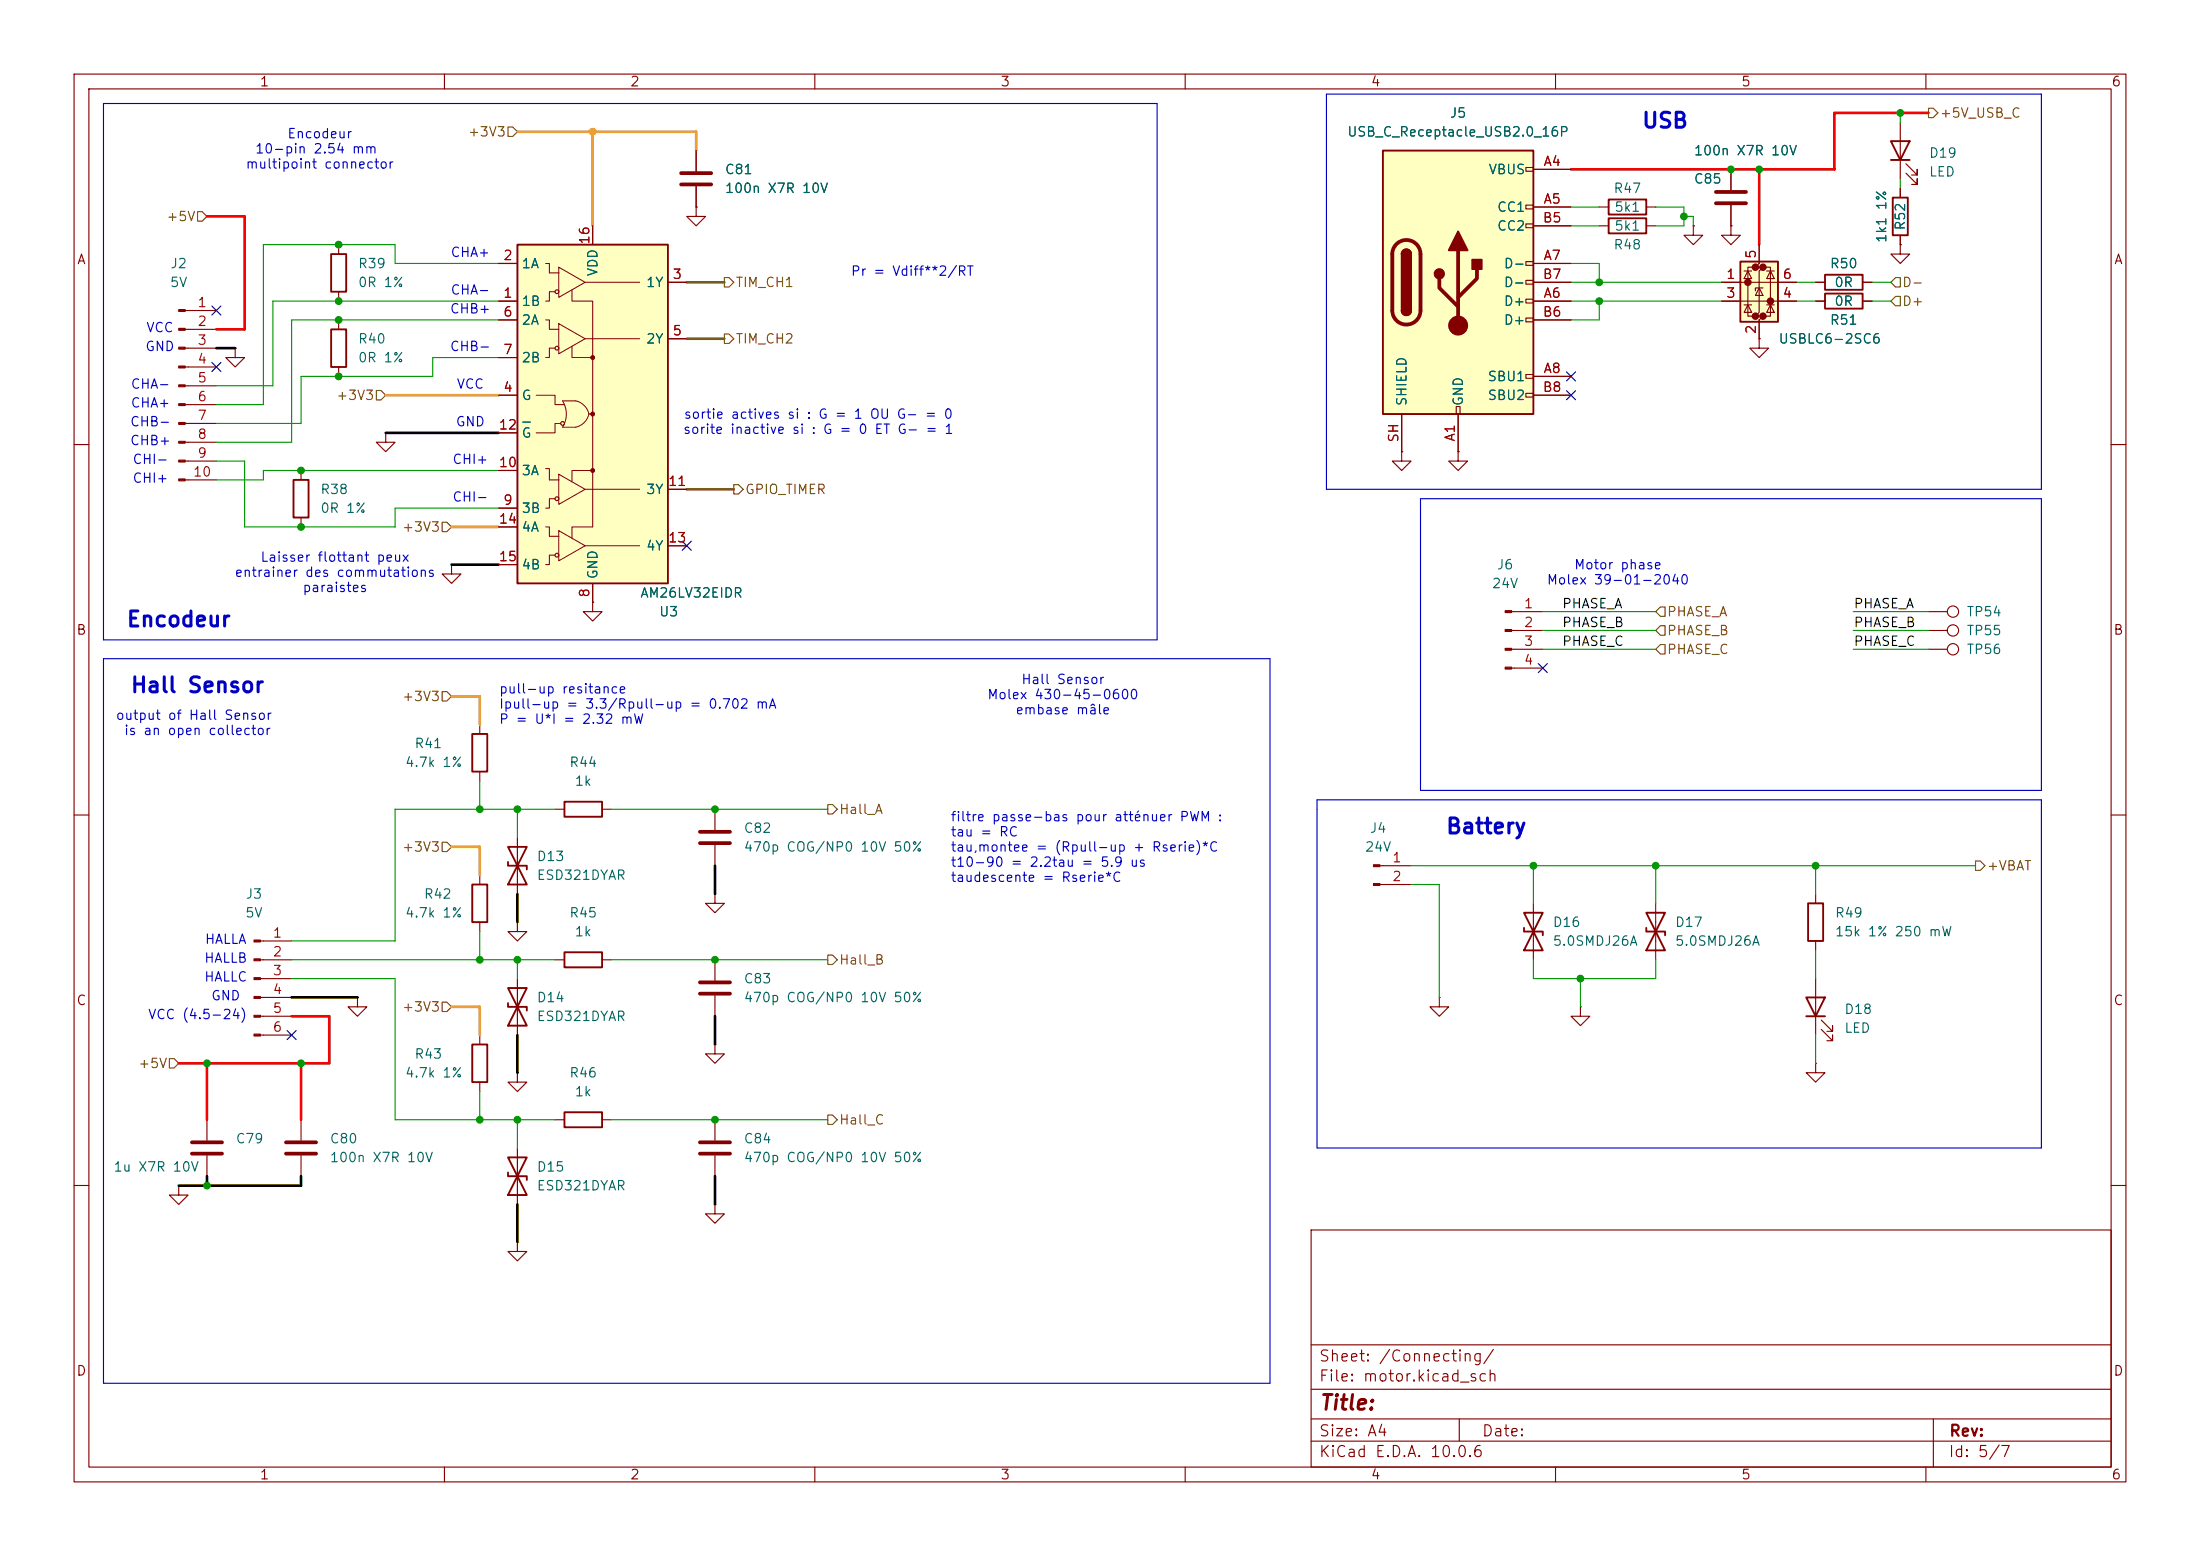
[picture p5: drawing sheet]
<svg xmlns="http://www.w3.org/2000/svg" width="297mm" height="210mm" viewBox="0 0 297 210" stroke-linecap="round" stroke-linejoin="round" font-family="sans-serif">
<g fill="none" stroke="#840000" stroke-width=".15">
<path d="M10 10h277v190h-277zM12 12h273v186h-273zM60 10v2M110 10v2M160 10v2M210 10v2M260 10v2M45.7 33v1.3M45.7 39.4v1.2M94 27.9v1.3h1.2l-1.2 1.3-1.3-1.3h1.3M94 27.9h.1M233.7 22.9v2.8"/>
<path d="M233.7 27.7v2.8M25 41.9h4.2M25 44.5h4.2M25 47h4.2M25 49.5h4.2M25 52.1h4.2M25 54.6h4.2M25 57.2h4.2M25 59.7h4.2M31.7 47v1.3h1.3l-1.3 1.2-1.2-1.2h1.2M31.7 47h.1M45.7 43.2v1.3"/>
<path d="M45.7 49.5v1.3M52.1 58.4v1.3h1.2l-1.2 1.3-1.3-1.3h1.3M52.1 58.4h.1M10 60h2M25 62.2h4.2M25 64.8h4.2M40.6 63.5v1.3M40.6 69.9v1.2M61 76.2v1.3h1.2l-1.2 1.2-1.3-1.2h1.3M61 76.2h.1M285 60h2M80 81.3v1.3h1.3l-1.3 1.2-1.3-1.2h1.3"/>
<path d="M80 81.3h.1M10 110h2M69.8 113v7.7M74.9 109.2h1.3M81.3 109.2h1.2M285 110h2M35.2 129.5h4.2M35.2 127h4.2M35.2 132.1h4.2M35.2 134.6h4.2M35.2 137.2h4.2M35.2 139.7h4.2"/>
<path d="M69.8 124.5v1.2h1.3l-1.3 1.3-1.2-1.3h1.2M69.8 124.5h.1M74.9 129.5h1.3M81.3 129.5h1.2M27.9 151.1v2.8M27.9 156v2.8M10 160h2M24.1 160v1.3h1.3l-1.3 1.3-1.2-1.3h1.2M24.1 160h.1M177 166h108v32h-108zM285 160h2M60 198v2"/>
<path d="M110 198v2M160 198v2M177 194.5h108M177 191.5h108M177 187.5h108M177 181.5h108M197 191.5v3M210 198v2M260 198v2M261 191.5v6.5"/>
</g>
<g fill="#840000" stroke="#840000" stroke-width=".15">
<path d="M24.1 41.8h.9v.2h-.9z"/>
<path d="M24.1 44.3h.9v.3h-.9z"/>
<path d="M24.1 46.9h.9v.2h-.9z"/>
<path d="M24.1 49.4h.9v.3h-.9z"/>
<path d="M24.1 51.9h.9v.3h-.9z"/>
<path d="M24.1 54.5h.9v.2h-.9z"/>
<path d="M24.1 57h.9v.3h-.9z"/>
<path d="M24.1 59.6h.9v.2h-.9z"/>
<path d="M24.1 62.1h.9v.3h-.9z"/>
<path d="M24.1 64.6h.9v.3h-.9z"/>
<path d="M34.3 126.9h.9v.2h-.9z"/>
<path d="M34.3 129.4h.9v.3h-.9z"/>
<path d="M34.3 132h.9v.2h-.9z"/>
<path d="M34.3 134.5h.9v.2h-.9z"/>
<path d="M34.3 137h.9v.3h-.9z"/>
<path d="M34.3 139.6h.9v.2h-.9z"/>
</g>
<path d="M231.6 25.9h4.1M231.6 27.4h4.1M25.9 154.2h4.1M25.9 155.7h4.1" fill="none" stroke="#840000" stroke-width=".51"/>
<path d="M44.7 34.3h2v5.1h-2zM44.7 44.5h2v5h-2zM39.6 64.8h2.1v5.1h-2.1zM68.6 114.3h2.5l-2.5 5.1h2.5zM68.6 116.3v.5h2.5v.5M76.2 108.2h5.1v2h-5.1zM76.2 128.5h5.1v2.1h-5.1z" fill="none" stroke="#840000" stroke-width=".25"/>
<path d="M69.8 33h20.4v45.7h-20.4z" fill="#ffffc2"/>
<path d="M69.8 33h20.4v45.7h-20.4zM246.4 39.6h5.1v2.1h-5.1zM246.4 37.1h5.1v2h-5.1zM63.8 99.1h2v5h-2zM63.8 119.4h2v5.1h-2zM68.6 133.4h2.5l-2.5 5h2.5zM68.6 135.4v.5h2.5v.5M63.8 141h2v5.1h-2zM68.6 156.2h2.5l-2.5 5.1h2.5zM68.6 158.2v.6h2.5v.5M76.2 150.1h5.1v2h-5.1z" fill="none" stroke="#840000" stroke-width=".25"/>
<g fill="none" stroke="#840000" stroke-width=".14">
<path d="M73.7 35.6h.5v1.2h1.2M74.9 39.4h-.7v1.2h-.5M75.4 36.1l3.6 2-3.6 2zM77.2 39.1v1.5h2.8v7.7M79 38.1h7.4M72.4 53.3h2.5v1.3h1.3M73.7 43.2h.5v1.3h1.2M74.9 47h-.7v1.3h-.5M75.4 43.7l3.6 2-3.6 2.1zM75.7 57.2h-.8v1.2h-2.5M75.9 54.1h1.8a2.34 2.34 0 0 1 1.8 1.8 2.35 2.35 0 0 1-1.8 1.8h-1.8a3.4 3.4 0 0 0 0-3.6zM77.2 46.7v1.6h2.8"/>
<path d="M79 45.7h7.4M80 48.3v22.8h-2.8v1.5M73.7 63.2h.5v1.6h1.2M73.7 71.1h.5v1.3h1.2M74.9 67.3h-.7v1.3h-.5M74.9 74.9h-.7v1.3h-.5M75.4 64l3.6 2-3.6 2.1zM75.4 71.6l3.6 2.1-3.6 2zM79 66h7.4M79 73.7h7.4M80 63.5h-2.8v1.5"/>
</g>
<g fill="none" stroke="#840000" stroke-width=".15">
<path d="M67.3 35.6h2.5M80 30.5v2.5M90.2 38.1h2.5M94 20.3v2.8M94 25.1v2.8M245.1 38.1h1.3M251.5 38.1h1.2M67.3 40.6h2.5M67.3 53.3h2.5M67.3 43.2h2.5M67.3 48.3h2.5M67.3 58.4h2.5"/>
<path d="M79.5 55.9h.5M90.2 45.7h2.5M245.1 40.6h1.3M251.5 40.6h1.2M67.3 68.6h2.5M67.3 63.5h2.5M67.3 71.1h2.5M67.3 76.2h2.5M80 78.7v2.6M90.2 66h2.5M90.2 73.7h2.5M64.8 97.8v1.3"/>
<path d="M204.1 82.6h4.2M204.1 85.1h4.2M204.1 87.6h4.2M204.1 90.2h4.2M64.8 104.1v1.3M64.8 118.1v1.3M96.5 109.2v2.8M96.5 114v2.8M48.3 134.6v1.3h1.2l-1.2 1.3-1.3-1.3h1.3M48.3 134.6h.1M64.8 124.5v1.2M64.8 139.7v1.3"/>
<path d="M69.8 132.1v7.6M96.5 120.7v1.2h1.3l-1.3 1.3-1.3-1.3h1.3M96.5 120.7h.1M96.5 129.5v2.8M96.5 134.4v2.8M40.6 151.1v2.8M40.6 156v2.8M64.8 146.1v1.2M69.8 144.8v1.3h1.3l-1.3 1.2-1.2-1.2h1.2M69.8 144.8h.1M69.8 154.9v7.7M74.9 151.1h1.3"/>
<path d="M81.3 151.1h1.2M96.5 141v1.2h1.3l-1.3 1.3-1.3-1.3h1.3M96.5 141h.1M96.5 151.1v2.8M96.5 156v2.8M69.8 167.6v1.3h1.3l-1.3 1.3-1.2-1.3h1.2M69.8 167.6h.1M96.5 162.6v1.2h1.3l-1.3 1.3-1.3-1.3h1.3M96.5 162.6h.1"/>
<circle cx="75.2" cy="39.4" r=".25"/>
<circle cx="75.2" cy="47" r=".25"/>
<circle cx="75.9" cy="57.1" r=".25"/>
<circle cx="75.2" cy="74.9" r=".25"/>
<circle cx="75.2" cy="67.3" r=".25"/>
</g>
<g fill="#840000" stroke="#840000" stroke-width=".15">
<path d="M203.2 82.4h.9v.3h-.9z"/>
<path d="M203.2 85h.9v.2h-.9z"/>
<path d="M203.2 87.5h.9v.3h-.9z"/>
<path d="M203.2 90h.9v.3h-.9z"/>
<circle cx="80" cy="48.3" r=".25"/>
<circle cx="80" cy="55.9" r=".25"/>
<circle cx="80" cy="63.5" r=".25"/>
</g>
<path d="M70.6 57h1" fill="none" stroke="#006464" stroke-width=".15"/>
<path d="M91.9 23.4h4.1M91.9 24.9h4.1M94.5 112.3h4.1M94.5 113.8h4.1M94.5 132.6h4.1M94.5 134.1h4.1M38.6 154.2h4.1M38.6 155.7h4.1M94.5 154.2h4.1M94.5 155.7h4.1" fill="none" stroke="#840000" stroke-width=".51"/>
<path d="M234.9 35.3h5.1v8.1h-5.1z" fill="#ffffc2"/>
<g fill="#840000" stroke="#840000" stroke-width=".51">
<circle cx="236" cy="38.1" r=".25"/>
<circle cx="237" cy="36.1" r=".25"/>
<circle cx="237" cy="42.7" r=".25"/>
<circle cx="238" cy="36.1" r=".25"/>
<circle cx="238" cy="42.7" r=".25"/>
<circle cx="239" cy="40.6" r=".25"/>
</g>
<g fill="none" stroke="#840000" stroke-width=".15">
<path d="M256.5 16.5v7.6M232.4 38.1h10.2M233.7 30.5v1.3h1.2l-1.2 1.2-1.3-1.2h1.3M233.7 30.5h.1M235.5 36.6h1M236 36.6l.5 1h-1zM237 36.1h-1v6.6h1M237.5 33v2.6l-.5 .5h1l-.5 .5v5.6l-.5 .5h1l-.5 .5v2.5M237.5 38.9l.5 1h-1zM238 38.9h-1v.3M238 36.1h1v6.6h-1M238.5 36.6h1"/>
<path d="M239 36.6l.5 1h-1zM256.5 33v1.3h1.3l-1.3 1.3-1.2-1.3h1.2M256.5 33h.1M257.3 23.4l1.5 1.5v-.8v.8h-.7M257.3 22.1l1.5 1.5v-.7v.7h-.7M232.4 40.6h10.2M235.5 41.1h1M236 41.1l.5 1.1h-1zM238.5 41.1h1M239 41.1l.5 1.1h-1zM223.5 121.9v7.6"/>
</g>
<path d="M255.3 19.1h2.5l-1.3 2.5zM234.9 35.3h5.1v8.1h-5.1zM255.3 21.6h2.5M222.2 123.2h2.6l-2.6 5.1h2.6zM222.2 125.2v.5h2.6v.5" fill="none" stroke="#840000" stroke-width=".25"/>
<path d="M186.7 20.3h20.3v35.6h-20.3z" fill="#ffffc2"/>
<g fill="none" stroke="#840000" stroke-width=".15">
<path d="M67.3 35.6h2.5M80 30.5v2.5M90.2 38.1h2.5M94 27.9h.1M94 20.3v2.8M94 25.1v2.8M206 22.6h1v.5h-1zM206 27.7h1v.5h-1zM206 30.2h1v.5h-1zM206 35.3h1v.5h-1zM206 37.8h1v.6h-1zM207 22.9h5.1"/>
<path d="M207 27.9h5.1M207 35.6h5.1M207 30.5h5.1M207 38.1h5.1M215.9 27.9h1.3M215.9 30.5h1.3M222.2 27.9h1.3M222.2 30.5h1.3M228.6 30.5v1.3h1.3l-1.3 1.2-1.3-1.2h1.3M228.6 30.5h.1M232.4 38.1h2.5M233.7 30.5h.1"/>
<path d="M233.7 22.9v2.8M233.7 27.7v2.8M237.5 33v2.6M240 38.1h2.6M245.1 38.1h1.3M251.5 38.1h1.2M256.5 33h.1M256.5 25.4v1.3M256.5 31.8v1.2M67.3 40.6h2.5M67.3 43.2h2.5M67.3 53.3h2.5"/>
<path d="M67.3 48.3h2.5M67.3 58.4h2.5M90.2 45.7h2.5M189.2 55.9v5.1M196.6 54.9h.5v1h-.5zM196.8 55.9v5.1M206 40.4h1v.5h-1zM206 42.9h1v.5h-1zM206 50.5h1v.6h-1zM206 53.1h1v.5h-1zM207 40.6h5.1M207 50.8h5.1"/>
<path d="M207 43.2h5.1M207 53.3h5.1M232.4 40.6h2.5M237.5 45.7v1.3h1.3l-1.3 1.3-1.3-1.3h1.3M237.5 45.7h.1M237.5 43.2v2.5M240 40.6h2.6M245.1 40.6h1.3M251.5 40.6h1.2M67.3 68.6h2.5M67.3 63.5h2.5M67.3 71.1h2.5"/>
<path d="M67.3 76.2h2.5M80 78.7v2.6M90.2 66h2.5M90.2 73.7h2.5M189.2 61v1.2h1.3l-1.3 1.3-1.2-1.3h1.2M189.2 61h.1M196.8 61v1.2h1.3l-1.3 1.3-1.2-1.3h1.2M196.8 61h.1M80 81.3h.1M260.3 82.6h2.6M260.3 85.1h2.6M260.3 87.6h2.6"/>
<path d="M186.3 116.8h4.2M186.3 119.4h4.2M194.3 134.6v1.3h1.3l-1.3 1.3-1.3-1.3h1.3M194.3 134.6h.1M207 121.9v7.6M213.4 135.9v1.3h1.2l-1.2 1.2-1.3-1.2h1.3M213.4 135.9h.1M245.1 120.7v1.2M245.1 127v1.3M245.1 132.1v7.6M245.9 138.9l1.5 1.6v-.8v.8h-.8M245.9 137.7l1.5 1.5v-.8v.8h-.8"/>
<path d="M245.1 143.5v1.3h1.3l-1.3 1.3-1.3-1.3h1.3M245.1 143.5h.1"/>
<circle cx="263.7" cy="85.1" r=".76"/>
<circle cx="263.7" cy="87.6" r=".76"/>
<circle cx="263.7" cy="82.5" r=".76"/>
</g>
<path d="M186.7 20.3h20.3v35.6h-20.3zM189.2 34.3a.64 .64 0 0 1 .7-.6 .64 .64 0 0 1 .6 .6M217.2 29.5h5v2h-5zM217.2 26.9h5v2.1h-5zM255.5 26.7h2.1v5.1h-2.1zM189.2 41.9a.64 .64 0 0 0 .7 .6 .64 .64 0 0 0 .6-.6M205.7 123.2h2.6l-2.6 5.1h2.6zM205.7 125.2v.5h2.6v.5M243.8 134.6h2.6l-1.3 2.6zM243.8 137.2h2.6M244.1 121.9h2v5.1h-2z" fill="none" stroke="#840000" stroke-width=".25"/>
<path d="M188.5 33a1.9 1.9 0 0 1 2.1-.5 1.9 1.9 0 0 1 1.2 1.8v7.6a1.91 1.91 0 0 1-1.9 1.9 1.91 1.91 0 0 1-1.9-1.9v-7.6a1.9 1.9 0 0 1 .5-1.3zM194.3 37.6v1.3l2.5 2.5M196.8 33.8v10.1M199.4 36.3v1.3l-2.6 2.5" fill="none" stroke="#840000" stroke-width=".51"/>
<g fill="#840000" stroke="#840000" stroke-width=".25">
<path d="M189.2 34.3h1.3v7.6h-1.3z"/>
<path d="M189.4 33.8a.64 .64 0 0 1 .7-.1 .64 .64 0 0 1 .4 .6h-1.3z"/>
<path d="M189.2 41.9h1.3a.64 .64 0 0 1-.6 .6 .64 .64 0 0 1-.7-.6z"/>
<path d="M196.8 31.2l1.3 2.6h-2.5z"/>
<path d="M198.8 35.1h1.2v1.2h-1.2z"/>
<circle cx="194.3" cy="37" r=".63"/>
</g>
<g fill="#840000" stroke="#840000" stroke-width=".15">
<path d="M185.4 116.7h.9v.3h-.9z"/>
<path d="M185.4 119.3h.9v.2h-.9z"/>
<circle cx="196.8" cy="43.9" r="1.27"/>
</g>
<g fill="none" stroke="#725600" stroke-width=".15">
<path d="M68.6 17.1h.6l.6 .7-.6 .6h-.6zM260.3 14.6h.7l.6 .6-.6 .7h-.7zM26.7 28.6h.6l.6 .6-.6 .6h-.6zM97.8 37.5h.6l.7 .6-.7 .6h-.6zM255.9 37.5h.6v1.2h-.6l-.6-.6zM50.8 52.7h.6l.7 .6-.7 .7h-.6zM97.8 45.1h.6l.7 .6-.7 .7h-.6zM255.9 40h.6v1.3h-.6l-.6-.7zM59.7 70.5h.6l.7 .6-.7 .7h-.6zM99.1 65.4h.6l.6 .6-.6 .7h-.6zM59.7 93.3h.6l.7 .7-.7 .6h-.6zM224.2 84.5h.6v1.2h-.6l-.7-.6z"/>
<path d="M224.2 81.9h.6v1.3h-.6l-.7-.6zM224.2 87h.6v1.3h-.6l-.7-.7zM59.7 113.7h.6l.7 .6-.7 .6h-.6zM111.8 108.6h.6l.6 .6-.6 .7h-.6zM266.7 116.2h.6l.7 .6-.7 .7h-.6zM59.7 135.3h.6l.7 .6-.7 .6h-.6zM111.8 128.9h.6l.6 .6-.6 .7h-.6zM22.9 142.9h.6l.6 .6-.6 .6h-.6zM111.8 150.5h.6l.6 .6-.6 .7h-.6z"/>
</g>
<path d="M14 14h142.2v72.4h-142.2zM179.1 12.7h96.5v53.3h-96.5zM191.8 67.3h83.8v39.4h-83.8zM14 88.9h157.4v97.8h-157.4zM177.8 108h97.8v46.9h-97.8z" fill="none" stroke="#0000c2" stroke-width=".15"/>
<g fill="none" stroke="#009600" stroke-width=".15">
<path d="M256.5 15.2v1.3M67.3 35.6h-14v-2.6h-17.7v21.6h-6.4M212.1 38.1h20.3M212.1 35.6h3.8v2.5M212.1 27.9h3.8M212.1 30.5h3.8M223.5 27.9h3.8v2.6h-3.8M227.3 29.2h1.3v1.3M242.6 38.1h2.5M252.7 38.1h2.6M256.5 24.1v1.3M67.3 48.3h-8.9v2.5h-17.8v6.4h-11.4"/>
<path d="M67.3 43.2h-27.9v16.5h-10.2M67.3 40.6h-30.5v11.5h-7.6M212.1 40.6h20.3M215.9 40.6v2.6h-3.8M242.6 40.6h2.5M252.7 40.6h2.6M29.2 62.2h3.8v8.9h20.3v-2.5h14M67.3 63.5h-31.7v1.3h-6.4M208.3 87.6h15.2M208.3 85.1h15.2M208.3 82.6h15.2M250.2 87.6h10.1"/>
<path d="M250.2 85.1h10.1M250.2 82.6h10.1M64.8 105.4v3.8M69.8 109.2v3.8M74.9 109.2h-21.6v17.8h-13.9M82.5 109.2h29.3M190.5 119.4h3.8v15.2M190.5 116.8h76.2M207 116.8v5.1M223.5 116.8v5.1M245.1 116.8v3.9M39.4 129.5h35.5"/>
<path d="M39.4 132.1h13.9v19h21.6M64.8 125.7v3.8M69.8 129.5v2.6M82.5 129.5h29.3M207 129.5v2.6h16.5v-2.6M213.4 132.1v3.8M245.1 128.3v3.8M245.1 139.7v3.8M64.8 147.3v3.8M69.8 151.1v3.8M82.5 151.1h29.3"/>
</g>
<path d="M29.2 47h2.5M52.1 58.4h15.2M61 76.2h6.3M96.5 116.8v3.9M39.4 134.6h8.9M69.8 120.7v3.8M69.8 139.7v5.1M96.5 137.2v3.8M27.9 158.8v1.2M40.6 158.8v1.2h-16.5M96.5 158.8v3.8M69.8 162.6v5" fill="none" stroke="#000" stroke-width=".36"/>
<path d="M69.8 17.8h24.2v2.5M80 17.8v12.7M52.1 53.3h15.2M61 71.1h6.3M61 94h3.8v3.8M61 114.3h3.8v3.8M61 135.9h3.8v3.8" fill="none" stroke="#f90" stroke-width=".36"/>
<path d="M260.3 15.2h-12.7v7.7h-35.5M27.9 29.2h5.1v15.3h-3.8M237.5 22.9v10.1M39.4 137.2h5v6.3h-20.3M27.9 143.5v7.6M40.6 143.5v7.6" fill="none" stroke="#f00" stroke-width=".36"/>
<path d="M92.7 38.1h5.1M92.7 45.7h5.1M92.7 66h6.4" fill="none" stroke="#848400" stroke-width=".36"/>
<g fill="none" stroke="#000084" stroke-width=".15">
<path d="M28.6 41.3l1.2 1.2M28.6 48.9l1.2 1.2M29.8 41.3l-1.2 1.2M29.8 48.9l-1.2 1.2M211.5 52.7l1.2 1.2M211.5 50.2l1.2 1.2M212.7 52.7l-1.2 1.2M212.7 50.2l-1.2 1.2M92.1 73.1l1.2 1.2M93.3 73.1l-1.2 1.2M207.7 89.6l1.2 1.2M208.9 89.6l-1.2 1.2"/>
<path d="M38.8 139.1l1.2 1.2M40 139.1l-1.2 1.2"/>
</g>
<path d="M70.6 57h1" fill="none" stroke="#006464" stroke-width=".15"/>
<g fill="#009600" stroke="#009600" stroke-width=".14">
<circle cx="40.6" cy="63.5" r=".46"/>
<circle cx="40.6" cy="71.1" r=".46"/>
<circle cx="64.8" cy="129.5" r=".46"/>
<circle cx="27.9" cy="160" r=".46"/>
<circle cx="40.6" cy="143.5" r=".46"/>
<circle cx="27.9" cy="143.5" r=".46"/>
<circle cx="69.8" cy="151.1" r=".46"/>
<circle cx="45.7" cy="33" r=".46"/>
<circle cx="45.7" cy="50.8" r=".46"/>
<circle cx="45.7" cy="43.2" r=".46"/>
<circle cx="45.7" cy="40.6" r=".46"/>
<circle cx="96.5" cy="109.2" r=".46"/>
<circle cx="215.9" cy="40.6" r=".46"/>
<circle cx="215.9" cy="38.1" r=".46"/>
<circle cx="207" cy="116.8" r=".46"/>
<circle cx="213.4" cy="132.1" r=".46"/>
<circle cx="256.5" cy="15.2" r=".46"/>
<circle cx="237.5" cy="22.9" r=".46"/>
<circle cx="69.8" cy="109.2" r=".46"/>
<circle cx="96.5" cy="151.1" r=".46"/>
<circle cx="96.5" cy="129.5" r=".46"/>
<circle cx="64.8" cy="151.1" r=".46"/>
<circle cx="69.8" cy="129.5" r=".46"/>
<circle cx="64.8" cy="109.2" r=".46"/>
<circle cx="223.5" cy="116.8" r=".46"/>
<circle cx="245.1" cy="116.8" r=".46"/>
<circle cx="233.7" cy="22.9" r=".46"/>
<circle cx="227.3" cy="29.2" r=".46"/>
</g>
<circle cx="80" cy="17.8" r=".46" fill="#f90" stroke="#f90" stroke-width=".14"/>
<g font-size="2" fill="#0000c2">
<text x="221.5" y="17.8">USB</text>
<text x="17" y="85.1">Encodeur</text>
<text x="17.5" y="94">Hall Sensor</text>
<text x="195.1" y="113">Battery</text>
</g>
<text font-size="2" fill="#840000" x="178" y="190.8">Title:</text>
<g font-size="1.5" fill="#840000">
<text x="178" y="184.1">Sheet: /Connecting/</text>
<text x="178" y="186.8">File: motor.kicad_sch</text>
<text x="178" y="197">KiCad E.D.A. 10.0.6</text>
<text x="178" y="194.2">Size: A4</text>
<text x="200" y="194.2">Date:</text>
<text x="263" y="197">Id: 5/7</text>
<text x="263" y="194.2">Rev:</text>
</g>
<g font-size="1.3" fill="#840000">
<text x="35" y="12">1</text>
<text x="85" y="12">2</text>
<text x="135" y="12">3</text>
<text x="185" y="12">4</text>
<text x="235" y="12">5</text>
<text x="285" y="12">6</text>
<text x="10.3" y="36">A</text>
<text x="285.3" y="36">A</text>
<text x="10.2" y="86">B</text>
<text x="285.2" y="86">B</text>
<text x="10.2" y="136">C</text>
<text x="285.2" y="136">C</text>
<text x="10.2" y="186">D</text>
<text x="285.2" y="186">D</text>
<text x="35" y="200">1</text>
<text x="85" y="200">2</text>
<text x="135" y="200">3</text>
<text x="185" y="200">4</text>
<text x="235" y="200">5</text>
<text x="285" y="200">6</text>
</g>
<g font-size="1.3" fill="#006464">
<text x="195.6" y="16.2">J5</text>
<text x="97.8" y="23.8">C81</text>
<text x="181.8" y="18.7">USB_C_Receptacle_USB2.0_16P</text>
<text x="200.9" y="23.8">VBUS</text>
<text x="228.6" y="21.3">100n X7R 10V</text>
<text x="260.3" y="21.6">D19</text>
<text x="97.8" y="26.4">100n X7R 10V</text>
<text x="202" y="28.9">CC1</text>
<text x="217.7" y="26.4">R47</text>
<text x="217.9" y="28.9">5k1</text>
<text x="228.6" y="25.1">C85</text>
<text x="260.3" y="24.1">LED</text>
<text x="202" y="31.4">CC2</text>
<text x="217.7" y="34">R48</text>
<text x="217.9" y="31.4">5k1</text>
<text x="255" y="32.9" transform="rotate(-90 255 32.9)">1k1 1%</text>
<text x="257.5" y="31.2" transform="rotate(-90 257.5 31.2)">R52</text>
<text x="22.9" y="39.1">5V</text>
<text x="22.9" y="36.5">J2</text>
<text x="48.2" y="36.5">R39</text>
<text x="48.2" y="39.1">0R 1%</text>
<text x="70.3" y="41.6">1B</text>
<text x="70.3" y="36.5">1A</text>
<text x="81" y="37.4" transform="rotate(-90 81 37.4)">VDD</text>
<text x="87.1" y="39.1">1Y</text>
<text x="202.9" y="41.6">D+</text>
<text x="202.9" y="36.5">D-</text>
<text x="202.9" y="39.1">D-</text>
<text x="246.9" y="36.5">R50</text>
<text x="247.6" y="41.6">0R</text>
<text x="247.6" y="39.1">0R</text>
<text x="48.2" y="46.7">R40</text>
<text x="70.3" y="44.1">2A</text>
<text x="87.1" y="46.7">2Y</text>
<text x="202.9" y="44.1">D+</text>
<text x="240" y="46.7">USBLC6-2SC6</text>
<text x="246.9" y="44.1">R51</text>
<text x="48.2" y="49.2">0R 1%</text>
<text x="70.3" y="49.2">2B</text>
<text x="200.7" y="51.8">SBU1</text>
<text x="70.3" y="54.3">G</text>
<text x="70.3" y="59.4">G</text>
<text x="190.2" y="54.9" transform="rotate(-90 190.2 54.9)">SHIELD</text>
<text x="197.8" y="54.9" transform="rotate(-90 197.8 54.9)">GND</text>
<text x="200.7" y="54.3">SBU2</text>
<text x="70.3" y="64.5">3A</text>
<text x="43.2" y="67">R38</text>
<text x="43.2" y="69.5">0R 1%</text>
<text x="70.3" y="69.5">3B</text>
<text x="87.1" y="67">3Y</text>
<text x="70.3" y="72.1">4A</text>
<text x="70.3" y="77.2">4B</text>
<text x="87.1" y="74.6">4Y</text>
<text x="202" y="77.2">J6</text>
<text x="81" y="78.3" transform="rotate(-90 81 78.3)">GND</text>
<text x="86.3" y="81">AM26LV32EIDR</text>
<text x="88.9" y="83.5">U3</text>
<text x="201.3" y="79.7">24V</text>
<text x="265.4" y="83.5">TP54</text>
<text x="265.4" y="86.1">TP55</text>
<text x="265.4" y="88.6">TP56</text>
<text x="55.9" y="101.3">R41</text>
<text x="54.6" y="103.8">4.7k 1%</text>
<text x="76.8" y="103.8">R44</text>
<text x="77.5" y="106.4">1k</text>
<text x="100.3" y="112.7">C82</text>
<text x="184.8" y="112.7">J4</text>
<text x="72.4" y="116.5">D13</text>
<text x="72.4" y="119.1">ESD321DYAR</text>
<text x="100.3" y="115.3">470p COG/NP0 10V 50%</text>
<text x="184.2" y="115.3">24V</text>
<text x="33" y="124.2">5V</text>
<text x="33.1" y="121.6">J3</text>
<text x="54.6" y="124.2">4.7k 1%</text>
<text x="57.1" y="121.6">R42</text>
<text x="76.8" y="124.2">R45</text>
<text x="209.5" y="125.4">D16</text>
<text x="226" y="125.4">D17</text>
<text x="247.6" y="124.2">R49</text>
<text x="77.5" y="126.7">1k</text>
<text x="209.5" y="128">5.0SMDJ26A</text>
<text x="226" y="128">5.0SMDJ26A</text>
<text x="247.6" y="126.7">15k 1% 250 mW</text>
<text x="72.4" y="135.6">D14</text>
<text x="100.3" y="133">C83</text>
<text x="100.3" y="135.6">470p COG/NP0 10V 50%</text>
<text x="248.9" y="137.2">D18</text>
<text x="55.9" y="143.2">R43</text>
<text x="72.4" y="138.1">ESD321DYAR</text>
<text x="248.9" y="139.7">LED</text>
<text x="54.6" y="145.7">4.7k 1%</text>
<text x="76.8" y="145.7">R46</text>
<text x="77.5" y="148.3">1k</text>
<text x="31.7" y="154.6">C79</text>
<text x="44.4" y="154.6">C80</text>
<text x="100.3" y="154.6">C84</text>
<text x="15.2" y="158.4">1u X7R 10V</text>
<text x="44.4" y="157.2">100n X7R 10V</text>
<text x="72.4" y="158.4">D15</text>
<text x="72.4" y="161">ESD321DYAR</text>
<text x="100.3" y="157.2">470p COG/NP0 10V 50%</text>
</g>
<g font-size="1.3" fill="#725600">
<text x="261.8" y="16.2">+5V_USB_C</text>
<text x="63.1" y="18.7">+3V3</text>
<text x="22.4" y="30.2">+5V</text>
<text x="99.2" y="39.1">TIM_CH1</text>
<text x="256.7" y="41.6">D+</text>
<text x="256.7" y="39.1">D-</text>
<text x="99.2" y="46.7">TIM_CH2</text>
<text x="45.3" y="54.3">+3V3</text>
<text x="100.5" y="67">GPIO_TIMER</text>
<text x="54.2" y="72.1">+3V3</text>
<text x="225" y="83.5">PHASE_A</text>
<text x="225" y="86.1">PHASE_B</text>
<text x="225" y="88.6">PHASE_C</text>
<text x="54.2" y="94.9">+3V3</text>
<text x="113.2" y="110.2">Hall_A</text>
<text x="54.2" y="115.3">+3V3</text>
<text x="268.1" y="117.8">+VBAT</text>
<text x="113.2" y="130.5">Hall_B</text>
<text x="54.2" y="136.9">+3V3</text>
<text x="18.6" y="144.5">+5V</text>
<text x="113.2" y="152.1">Hall_C</text>
</g>
<g font-size="1.3" fill="#0000c2">
<text x="33.1" y="23.1">multipoint connector</text>
<text x="34.3" y="21">10-pin 2.54 mm</text>
<text x="38.7" y="19">Encodeur</text>
<text x="60.7" y="35">CHA+</text>
<text x="60.7" y="40.1">CHA-</text>
<text x="114.8" y="37.5">Pr = Vdiff**2/RT</text>
<text x="19.5" y="47.7">GND</text>
<text x="19.6" y="45.2">VCC</text>
<text x="60.7" y="42.6">CHB+</text>
<text x="60.7" y="47.7">CHB-</text>
<text x="17.6" y="52.8">CHA-</text>
<text x="61.6" y="52.8">VCC</text>
<text x="17.5" y="57.9">CHB-</text>
<text x="17.6" y="55.3">CHA+</text>
<text x="61.4" y="57.9">GND</text>
<text x="92.1" y="58.9">sorite inactive si : G = 0 ET G- = 1</text>
<text x="92.2" y="56.8">sortie actives si : G = 1 OU G- = 0</text>
<text x="17.5" y="60.4">CHB+</text>
<text x="17.8" y="62.9">CHI-</text>
<text x="17.8" y="65.5">CHI+</text>
<text x="61" y="62.9">CHI+</text>
<text x="61" y="68">CHI-</text>
<text x="35.1" y="76.1">Laisser flottant peux</text>
<text x="212.4" y="77.2">Motor phase</text>
<text x="31.6" y="78.2">entrainer des commutations</text>
<text x="40.8" y="80.2">paraistes</text>
<text x="208.7" y="79.2">Molex 39-01-2040</text>
<text x="67.3" y="93.9">pull-up resitance</text>
<text x="67.3" y="96">Ipull-up = 3.3/Rpull-up = 0.702 mA</text>
<text x="133.2" y="94.7">Molex 430-45-0600</text>
<text x="137.8" y="92.6">Hall Sensor</text>
<text x="15.5" y="97.5">output of Hall Sensor</text>
<text x="16.7" y="99.5">is an open collector</text>
<text x="67.3" y="98">P = U*I = 2.32 mW</text>
<text x="137" y="96.7">embase mâle</text>
<text x="128.2" y="111.2">filtre passe-bas pour atténuer PWM :</text>
<text x="128.2" y="113.2">tau = RC</text>
<text x="128.2" y="115.3">tau,montee = (Rpull-up + Rserie)*C</text>
<text x="128.2" y="117.3">t10-90 = 2.2tau = 5.9 us</text>
<text x="128.2" y="119.4">taudescente = Rserie*C</text>
<text x="27.5" y="130.3">HALLB</text>
<text x="27.6" y="127.7">HALLA</text>
<text x="19.9" y="137.9">VCC (4.5-24)</text>
<text x="27.5" y="132.8">HALLC</text>
<text x="28.4" y="135.3">GND</text>
</g>
<g font-size="1.3" fill="#a90000">
<text x="208.3" y="22.7">A4</text>
<text x="208.3" y="27.8">A5</text>
<text x="67.8" y="35.4">2</text>
<text x="79.9" y="33.1" transform="rotate(-90 79.9 33.1)">16</text>
<text x="208.2" y="30.3">B5</text>
<text x="208.3" y="35.4">A7</text>
<text x="237.4" y="35" transform="rotate(-90 237.4 35)">5</text>
<text x="26.6" y="41.8">1</text>
<text x="67.8" y="40.5">1</text>
<text x="90.7" y="38">3</text>
<text x="208.2" y="38">B7</text>
<text x="208.3" y="40.5">A6</text>
<text x="232.9" y="38">1</text>
<text x="232.9" y="40.5">3</text>
<text x="240.6" y="40.5">4</text>
<text x="240.6" y="38">6</text>
<text x="26.6" y="44.3">2</text>
<text x="26.6" y="46.9">3</text>
<text x="67.8" y="43">6</text>
<text x="90.7" y="45.6">5</text>
<text x="208.2" y="43">B6</text>
<text x="237.4" y="45.2" transform="rotate(-90 237.4 45.2)">2</text>
<text x="26.6" y="49.4">4</text>
<text x="26.6" y="51.9">5</text>
<text x="67.8" y="53.2">4</text>
<text x="67.8" y="48.1">7</text>
<text x="208.2" y="53.2">B8</text>
<text x="208.3" y="50.7">A8</text>
<text x="26.6" y="54.5">6</text>
<text x="26.6" y="57">7</text>
<text x="26.6" y="59.6">8</text>
<text x="67.2" y="58.3">12</text>
<text x="189.1" y="59.8" transform="rotate(-90 189.1 59.8)">SH</text>
<text x="196.7" y="59.7" transform="rotate(-90 196.7 59.7)">A1</text>
<text x="26" y="64.6">10</text>
<text x="26.6" y="62.1">9</text>
<text x="67.2" y="63.4">10</text>
<text x="90.1" y="65.9">11</text>
<text x="67.2" y="71">14</text>
<text x="67.8" y="68.4">9</text>
<text x="67.2" y="76.1">15</text>
<text x="90.1" y="73.5">13</text>
<text x="79.9" y="80.7" transform="rotate(-90 79.9 80.7)">8</text>
<text x="205.6" y="82.4">1</text>
<text x="205.6" y="85">2</text>
<text x="205.6" y="87.5">3</text>
<text x="205.6" y="90">4</text>
<text x="187.9" y="116.7">1</text>
<text x="187.9" y="119.2">2</text>
<text x="36.7" y="126.9">1</text>
<text x="36.7" y="129.4">2</text>
<text x="36.7" y="131.9">3</text>
<text x="36.7" y="134.5">4</text>
<text x="36.7" y="137">5</text>
<text x="36.7" y="139.6">6</text>
</g>
<g font-size="1.3" fill="#0f0f0f">
<text x="210.8" y="82.4">PHASE_A</text>
<text x="250.2" y="82.4">PHASE_A</text>
<text x="210.8" y="85">PHASE_B</text>
<text x="210.8" y="87.5">PHASE_C</text>
<text x="250.2" y="85">PHASE_B</text>
<text x="250.2" y="87.5">PHASE_C</text>
</g>
</svg>
